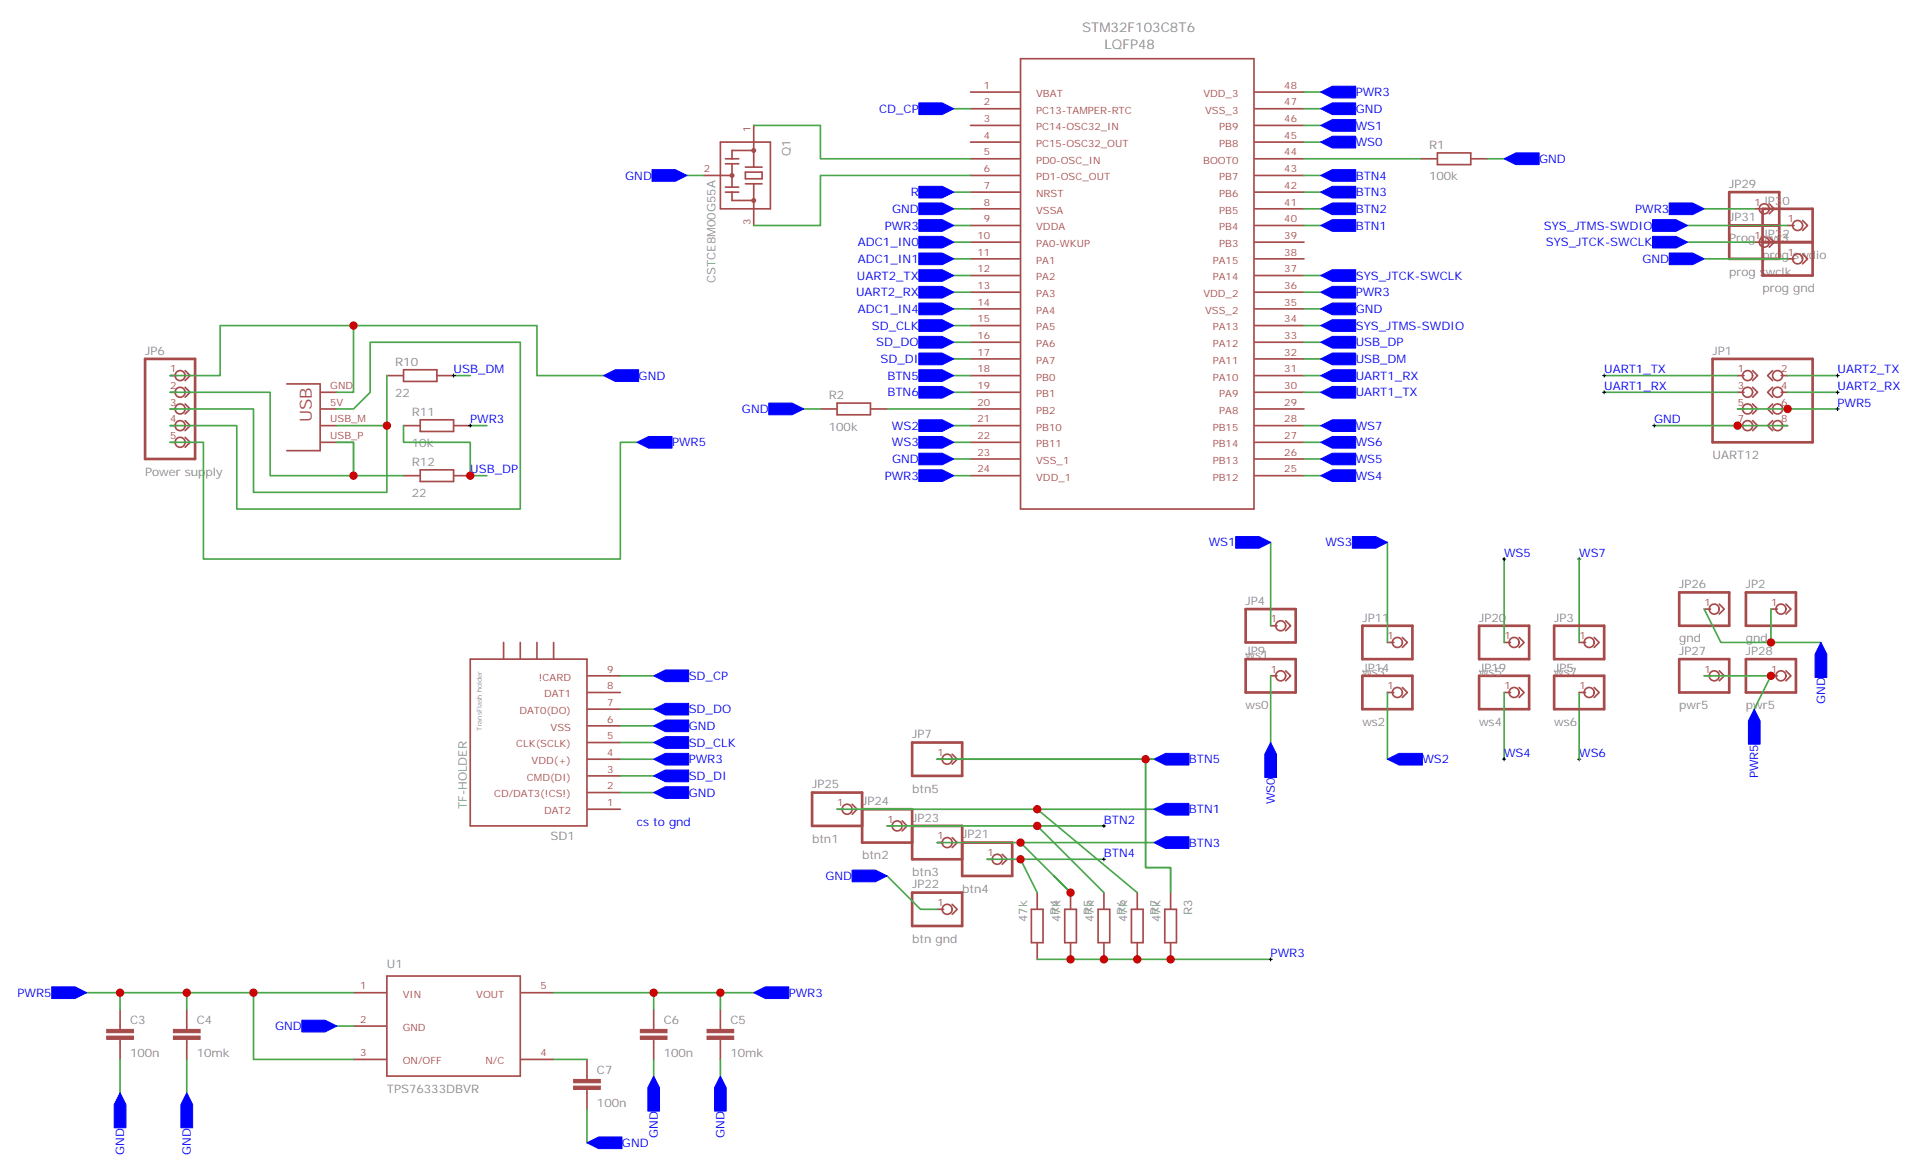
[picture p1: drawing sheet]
<svg xmlns="http://www.w3.org/2000/svg" width="406mm" height="248mm" viewBox="0 0 406 248" stroke-linecap="round" stroke-linejoin="round" font-family="sans-serif">
<g fill="none" stroke="#a64a4a" stroke-width=".35">
<path d="M205.3 19.5h10.4M215.9 12.4h49.4v95.3h-49.4zM265.5 19.5h10.4M148.9 37.1h3.4M152.4 30.1h10.6v14.1h-10.6zM152.4 37.1h2.5M153.5 33.6h2.8M153.5 39.6h2.8M153.5 34.6h2.8M154.9 34.6v5M157.7 35.3h3.5M157.7 36.4h3.5v1.4h-3.5z"/>
<path d="M157.7 38.9h3.5M159.5 26.5v3.5M159.5 30.1v5.2M159.5 38.9v5.3M159.5 31.8h-4.6v1.8M205.3 23h10.4M205.3 26.5h10.4M205.3 30.1h10.4M205.3 33.6h10.4M205.3 37.1h10.4M265.5 23h10.4M265.5 26.5h10.4"/>
<path d="M265.5 30.1h10.4M265.5 33.6h10.4M265.5 37.1h10.4M300.6 33.6h3.4M304.1 32.3h7v2.5h-7zM311.2 33.6h3.5M153.5 40.6h2.8M154.9 40.6v1.8h4.6M159.5 44.2v3.5M205.3 40.6h10.4M205.3 44.2h10.4M205.3 47.7h10.4"/>
<path d="M205.3 51.2h10.4M205.3 54.8h10.4M205.3 58.3h10.4M265.5 40.6h10.4M265.5 44.2h10.4M265.5 47.7h10.4M265.5 51.2h10.4M265.5 54.8h10.4M265.5 58.3h10.4M371.1 44.2h1.4M371.1 51.2h1.4M374.3 43.1l1.1 1.1-1.1 1"/>
<path d="M374.3 50.2l1.1 1-1.1 1.1M378.2 47.7h1.3M378.2 54.8h1.3M381.4 46.6l1 1.1-1 1.1M381.4 53.7l1 1.1-1 1M36 79.4h1.3M39.2 78.4l1 1-1 1.1M81.8 79.4h3.5M85.4 78.2h7v2.5h-7zM92.5 79.4h3.5M205.3 79.4h10.4M205.3 61.8h10.4"/>
<path d="M205.3 65.3h10.4M205.3 68.9h10.4M205.3 72.4h10.4M205.3 75.9h10.4M265.5 79.4h10.4M265.5 61.8h10.4M265.5 65.3h10.4M265.5 68.9h10.4M265.5 72.4h10.4M265.5 75.9h10.4M367.6 79.4h1.3M370.8 78.4l1 1-1 1.1"/>
<path d="M375 78.4l-1.1 1 1.1 1.1M376.8 79.4h1.4M36 83h1.3M36 86.5h1.3M36 90h1.3M36 93.6h1.3M39.2 81.9l1 1.1-1 1M39.2 85.4l1 1.1-1 1.1M39.2 89l1 1-1 1.1M39.2 92.5l1 1.1-1 1M60.7 81.2h7v14.1h-7M67.8 83h3.5"/>
<path d="M67.8 86.5h3.5M67.8 90h3.5M67.8 93.6h3.5M85.4 90h3.4M88.9 88.8h7.1v2.5h-7.1zM88.9 99.4h7.1v2.4h-7.1zM96 90h3.5M173.6 86.5h3.4M177.1 85.3h7v2.4h-7zM184.2 86.5h3.5M205.3 83h10.4M205.3 86.5h10.4"/>
<path d="M205.3 90h10.4M205.3 93.6h10.4M205.3 97.1h10.4M265.5 83h10.4M265.5 86.5h10.4M265.5 90h10.4M265.5 93.6h10.4M265.5 97.1h10.4M367.6 83h1.3M367.6 86.5h1.3M367.6 90h1.3M370.8 81.9l1 1.1-1 1"/>
<path d="M370.8 85.4l1 1.1-1 1.1M370.8 89l1 1-1 1.1M375 81.9l-1.1 1.1 1.1 1M375 85.4l-1.1 1.1 1.1 1.1M375 89l-1.1 1 1.1 1.1M376.8 83h1.4M376.8 86.5h1.4M376.8 90h1.4M85.4 100.6h3.4M96 100.6h3.5M205.3 100.6h10.4M265.5 100.6h10.4"/>
<path d="M99.5 139.4h24.7v35.3h-24.7zM106.5 135.9v3.5M110.1 135.9v3.5M113.6 135.9v3.5M117.1 135.9v3.5M268.8 132.4h1.4M272 131.3l1 1.1-1 1M293.5 135.9h1.4M296.7 134.8l1 1.1-1 1M318.2 135.9h1.4M321.4 134.8l1 1.1-1 1M334.1 135.9h1.3"/>
<path d="M337.3 134.8l1 1.1-1 1M360.5 128.8h1.4M363.7 127.8l1.1 1-1.1 1.1M374.6 128.8h1.4M377.8 127.8l1.1 1-1.1 1.1M124.3 157.1h6.9M124.3 153.5h6.9M124.3 150h6.9M124.3 146.5h6.9M124.3 142.9h6.9M201.4 159.5l1.1 1.1-1.1 1M268.8 142.9h1.4"/>
<path d="M272 141.9l1 1-1 1.1M293.5 146.5h1.4M296.7 145.4l1 1.1-1 1M318.2 146.5h1.4M321.4 145.4l1 1.1-1 1M334.1 146.5h1.3M337.3 145.4l1 1.1-1 1M360.5 142.9h1.4M363.7 141.9l1.1 1-1.1 1.1M374.6 142.9h1.4M377.8 141.9l1.1 1-1.1 1.1M124.3 171.2h6.9"/>
<path d="M124.3 167.6h6.9M124.3 164.1h6.9M124.3 160.6h6.9M177.1 171.2h1.3M180.3 170.1l1 1.1-1 1M187.7 174.7h1.3M190.9 173.6l1 1.1-1 1.1M198.3 160.6h1.3M198.3 178.2h1.3M201.4 177.2l1.1 1-1.1 1.1M198.3 192.3h1.3M201.4 191.3l1.1 1-1.1 1.1"/>
<path d="M208.8 181.8h1.4M212 180.7l1.1 1.1-1.1 1M218.2 192.3h2.5v7.1h-2.5zM219.4 188.8v3.5M219.4 199.4v3.5M225.2 192.3h2.5v7.1h-2.5zM226.5 188.8v3.5M226.5 199.4v3.5M232.3 192.3h2.5v7.1h-2.5zM233.5 188.8v3.5M233.5 199.4v3.5M239.4 192.3h2.4v7.1h-2.4z"/>
<path d="M240.6 188.8v3.5M240.6 199.4v3.5M246.4 192.3h2.5v7.1h-2.5zM247.6 188.8v3.5M247.6 199.4v3.5M25.4 213.5v3.5M25.4 217v.7M25.4 219.9v.7M39.5 213.5v3.5M39.5 217v.7M39.5 219.9v.7M74.8 217h6.9"/>
<path d="M74.8 210h6.9M81.8 206.4h28.3v21.2h-28.3zM110.2 210h6.9M138.3 213.5v3.5M138.3 217v.7M138.3 219.9v.7M152.4 213.5v3.5M152.4 217v.7M152.4 219.9v.7M25.4 220.6v3.5M39.5 220.6v3.5M74.8 224.1h6.9"/>
<path d="M110.2 224.1h6.9M124.2 224.1v3.5M124.2 227.6v.7M124.2 230.4v.7M124.2 231.2v3.5M138.3 220.6v3.5M152.4 220.6v3.5"/>
<circle cx="154.9" cy="37.1" r=".35"/>
<circle cx="159.5" cy="31.8" r=".35"/>
<circle cx="159.5" cy="42.4" r=".35"/>
<circle cx="373.2" cy="44.2" r="1.06"/>
<circle cx="373.2" cy="51.2" r="1.06"/>
<circle cx="380.3" cy="54.8" r="1.06"/>
<circle cx="380.3" cy="47.7" r="1.06"/>
<circle cx="38.1" cy="79.4" r="1.06"/>
<circle cx="369.7" cy="79.4" r="1.06"/>
<circle cx="376.1" cy="79.4" r="1.06"/>
<circle cx="38.1" cy="83" r="1.06"/>
<circle cx="38.1" cy="86.5" r="1.06"/>
<circle cx="38.1" cy="90" r="1.06"/>
<circle cx="38.1" cy="93.6" r="1.06"/>
<circle cx="369.7" cy="83" r="1.06"/>
<circle cx="369.7" cy="90" r="1.06"/>
<circle cx="369.7" cy="86.5" r="1.06"/>
<circle cx="376.1" cy="86.5" r="1.06"/>
<circle cx="376.1" cy="83" r="1.06"/>
<circle cx="376.1" cy="90" r="1.06"/>
<circle cx="270.9" cy="132.4" r="1.06"/>
<circle cx="295.6" cy="135.9" r="1.06"/>
<circle cx="320.3" cy="135.9" r="1.06"/>
<circle cx="336.2" cy="135.9" r="1.06"/>
<circle cx="362.7" cy="128.8" r="1.06"/>
<circle cx="376.8" cy="128.8" r="1.06"/>
<circle cx="270.9" cy="142.9" r="1.06"/>
<circle cx="295.6" cy="146.5" r="1.06"/>
<circle cx="320.3" cy="146.5" r="1.06"/>
<circle cx="336.2" cy="146.5" r="1.06"/>
<circle cx="362.7" cy="142.9" r="1.06"/>
<circle cx="376.8" cy="142.9" r="1.06"/>
<circle cx="179.2" cy="171.2" r="1.06"/>
<circle cx="189.8" cy="174.7" r="1.06"/>
<circle cx="200.4" cy="160.6" r="1.06"/>
<circle cx="200.4" cy="178.2" r="1.06"/>
<circle cx="200.4" cy="192.3" r="1.06"/>
<circle cx="211" cy="181.8" r="1.06"/>
</g>
<g fill="none" stroke="#a64a4a" stroke-width=".56">
<path d="M365.8 47.7h10.6M365.8 40.6h10.6v14.2h-10.6zM372.9 44.2h10.6v14.1h-10.6zM372.9 51.2h10.6M30.7 75.9h10.6v21.2h-10.6zM362.3 75.9h21.2v17.7h-21.2zM263.5 128.8h10.6v7.1h-10.6zM263.5 139.4h10.6v7.1h-10.6zM288.2 132.4h10.6v7h-10.6zM312.9 132.4h10.6v7h-10.6zM328.8 132.4h10.6v7h-10.6zM355.2 139.4h10.6v7.1h-10.6z"/>
<path d="M355.2 125.3h10.6v7.1h-10.6zM369.4 139.4h10.5v7.1h-10.5zM369.4 125.3h10.5v7.1h-10.5zM193 157.1h10.6v7h-10.6zM288.2 142.9h10.6v7.1h-10.6zM312.9 142.9h10.6v7.1h-10.6zM328.8 142.9h10.6v7.1h-10.6zM182.4 174.7h-10.6v-7.1h10.6v10.6h10.6M182.4 171.2h10.6v10.6h10.6M193 174.7h10.6v10.6h10.5v-7.1h-10.5M193 188.8h10.6v7.1h-10.6z"/>
</g>
<g fill="#a64a4a" stroke="#a64a4a" stroke-width=".21">
<path d="M36.7 219.1h5.6v.8h-5.6z"/>
<path d="M36.7 217.7h5.6v.7h-5.6z"/>
<path d="M149.6 219.1h5.6v.8h-5.6z"/>
<path d="M149.6 217.7h5.6v.7h-5.6z"/>
<path d="M22.6 219.1h5.6v.8h-5.6z"/>
<path d="M22.6 217.7h5.6v.7h-5.6z"/>
<path d="M135.5 219.1h5.6v.8h-5.6z"/>
<path d="M135.5 217.7h5.6v.7h-5.6z"/>
<path d="M121.4 229.7h5.6v.7h-5.6z"/>
<path d="M121.4 228.3h5.6v.7h-5.6z"/>
</g>
<g fill="none" stroke="#4aa64a" stroke-width=".35">
<path d="M275.9 19.5h3.5M145.3 37.1h3.6M159.5 26.5h14.1v7.1h31.7M201.8 23h3.5M205.3 37.1h-31.7v10.6h-14.1M275.9 37.1h3.5M275.9 33.6h24.7M275.9 23h3.5M275.9 30.1h3.5M275.9 26.5h3.5M314.7 33.6h3.5M201.8 44.2h3.5"/>
<path d="M201.8 54.8h3.5M201.8 58.3h3.5M201.8 47.7h3.5M201.8 40.6h3.5M201.8 51.2h3.5M275.9 44.2h3.5M275.9 58.3h3.5M275.9 47.7h3.5M275.9 40.6h3.5M357 47.7h21.2M357 51.2h14.1M360.5 44.2h10.6"/>
<path d="M360.5 54.8h17.7M74.8 68.9h-28.2v10.5h-10.6M81.8 79.4v10.6h-10.5M96 79.4h3.5M127.7 79.4h-14.1v-10.5h-38.8v14.1h-3.5M201.8 65.3h3.5M201.8 61.8h3.5M201.8 79.4h3.5M201.8 72.4h3.5M201.8 75.9h3.5M201.8 68.9h3.5M275.9 65.3h3.5"/>
<path d="M275.9 61.8h3.5M275.9 79.4h3.5M275.9 72.4h3.5M275.9 75.9h3.5M275.9 68.9h3.5M339.4 79.4h28.2M378.2 79.4h10.6M36 93.6h7v24.7h88.2v-24.7h3.6M36 86.5h17.6v17.6h28.2v-14.1M36 83h21.1v17.6h28.3M71.3 86.5h3.5l3.5-3.5v-10.6h31.8v35.3h-60v-17.7h-14.1M85.4 90v3.6h14.1v7h3.5"/>
<path d="M99.5 90h3.5M170 86.5h3.6M187.7 86.5h17.6M201.8 97.1h3.5M201.8 83h3.5M201.8 90h3.5M201.8 93.6h3.5M275.9 97.1h3.5M275.9 83h3.5M275.9 90h3.5M275.9 93.6h3.5M339.4 83h28.2"/>
<path d="M350 90h28.2M367.6 86.5h21.2M378.2 83h10.6M201.8 100.6h3.5M268.8 114.7v17.7M275.9 100.6h3.5M293.5 114.7v21.2M318.2 118.3v17.6M334.1 118.3v17.6M360.5 128.8l3.6 7.1h21.1M374.6 128.8v7.1M131.2 153.5h7.1"/>
<path d="M131.2 157.1h7.1M131.2 150h7.1M131.2 142.9h7.1M268.8 142.9v14.2M293.5 146.5v14.1M318.2 146.5v14.1M334.1 146.5v14.1M360.5 142.9h14.1l-3.5 7.1M131.2 167.6h7.1M131.2 160.6h7.1M131.2 164.1h7.1M177.1 171.2h42.3"/>
<path d="M187.7 174.7h31.7M198.3 178.2h17.6M233.5 174.7h-14.1l14.1 14.1M244.1 171.2h-24.7l21.2 17.6M244.1 178.2h-28.2l10.6 10.6-3.5-3.5M187.7 185.3l7 7h3.6M208.8 181.8h7.1M233.5 181.8h-17.6l3.5 7M18.3 210h7.1M39.5 210h-14.1v3.5M53.6 210h-14.1v3.5M71.3 217h3.5"/>
<path d="M74.8 210h-21.2v14.1h21.2M117.1 210h21.2v3.5M138.3 210h14.1v3.5M152.4 210h7.1M219.4 202.9h49.4M25.4 224.1v7M39.5 224.1v7M117.1 224.1h7.1M124.2 234.7v7M138.3 224.1v3.5M152.4 224.1v3.5"/>
</g>
<g fill="#00f" stroke="#00f" stroke-width=".21">
<path d="M385.2 135.9l1.3 2.5v4.9h-2.5v-4.9z"/>
<path d="M127.7 79.4l2.5-1.2h4.9v2.5h-4.9z"/>
<path d="M138.3 153.5l2.5-1.2h4.9v2.5h-4.9z"/>
<path d="M194.4 95.8h4.9l2.5 1.3-2.5 1.2h-4.9z"/>
<path d="M137.9 35.9h5l2.4 1.2-2.4 1.2h-5z"/>
<path d="M25.4 231.1l1.2 2.5v4.9h-2.4v-4.9z"/>
<path d="M39.5 231.1l1.2 2.5v4.9h-2.4v-4.9z"/>
<path d="M63.9 215.8h4.9l2.5 1.2-2.5 1.3h-4.9z"/>
<path d="M152.4 227.6l1.2 2.5v4.9h-2.4v-4.9z"/>
<path d="M124.2 241.7l2.4-1.2h5v2.5h-5z"/>
<path d="M318.2 33.6l2.5-1.3h4.9v2.5h-4.9z"/>
<path d="M162.6 85.3h5l2.4 1.2-2.4 1.2h-5z"/>
<path d="M279.4 65.3l2.5-1.2h4.9v2.5h-4.9z"/>
<path d="M279.4 23l2.5-1.2h4.9v2.4h-4.9z"/>
<path d="M194.4 42.9h4.9l2.5 1.3-2.5 1.2h-4.9z"/>
<path d="M353.1 53.5h5l2.4 1.3-2.4 1.2h-5z"/>
<path d="M180.3 184h4.9l2.5 1.3-2.5 1.2h-4.9z"/>
<path d="M138.3 227.6l1.2 2.5v4.9h-2.4v-4.9z"/>
<path d="M138.3 167.6l2.5-1.2h4.9v2.5h-4.9z"/>
<path d="M371.1 150l1.3 2.5v4.9h-2.5v-4.9z"/>
<path d="M10.9 208.7h5l2.4 1.3-2.4 1.2h-5z"/>
<path d="M134.8 93.6l2.4-1.3h5v2.5h-5z"/>
<path d="M194.4 60.6h4.9l2.5 1.2-2.5 1.2h-4.9z"/>
<path d="M194.4 57h4.9l2.5 1.3-2.5 1.2h-4.9z"/>
<path d="M279.4 83l2.5-1.3h4.9v2.5h-4.9z"/>
<path d="M279.4 79.4l2.5-1.2h4.9v2.5h-4.9z"/>
<path d="M279.4 30.1l2.5-1.3h4.9v2.5h-4.9z"/>
<path d="M268.8 157.1l1.3 2.4v5h-2.5v-5z"/>
<path d="M261.4 113.5h4.9l2.5 1.2-2.5 1.3h-4.9z"/>
<path d="M279.4 26.5l2.5-1.2h4.9v2.5h-4.9z"/>
<path d="M194.4 88.8h4.9l2.5 1.2-2.5 1.3h-4.9z"/>
<path d="M293.5 160.6l2.5-1.3h4.9v2.5h-4.9z"/>
<path d="M286.1 113.5h4.9l2.5 1.2-2.5 1.3h-4.9z"/>
<path d="M194.4 92.3h4.9l2.5 1.3-2.5 1.2h-4.9z"/>
<path d="M279.4 100.6l2.5-1.2h4.9v2.4h-4.9z"/>
<path d="M279.4 97.1l2.5-1.3h4.9v2.5h-4.9z"/>
<path d="M279.4 93.6l2.5-1.3h4.9v2.5h-4.9z"/>
<path d="M279.4 90l2.5-1.2h4.9v2.5h-4.9z"/>
<path d="M138.3 160.6l2.5-1.3h4.9v2.5h-4.9z"/>
<path d="M194.4 99.4h4.9l2.5 1.2-2.5 1.2h-4.9z"/>
<path d="M159.5 210l2.4-1.3h5v2.5h-5z"/>
<path d="M279.4 19.5l2.5-1.3h4.9v2.5h-4.9z"/>
<path d="M279.4 61.8l2.5-1.2h4.9v2.4h-4.9z"/>
<path d="M194.4 46.5h4.9l2.5 1.2-2.5 1.2h-4.9z"/>
<path d="M353.1 42.9h5l2.4 1.3-2.4 1.2h-5z"/>
<path d="M279.4 72.4l2.5-1.2h4.9v2.4h-4.9z"/>
<path d="M279.4 75.9l2.5-1.2h4.9v2.5h-4.9z"/>
<path d="M138.3 157.1l2.5-1.3h4.9v2.5h-4.9z"/>
<path d="M194.4 67.6h4.9l2.5 1.3-2.5 1.2h-4.9z"/>
<path d="M138.3 164.1l2.5-1.2h4.9v2.4h-4.9z"/>
<path d="M194.4 74.7h4.9l2.5 1.2-2.5 1.3h-4.9z"/>
<path d="M138.3 150l2.5-1.2h4.9v2.4h-4.9z"/>
<path d="M194.4 71.2h4.9l2.5 1.2-2.5 1.2h-4.9z"/>
<path d="M279.4 47.7l2.5-1.2h4.9v2.4h-4.9z"/>
<path d="M244.1 171.2l2.5-1.3h4.9v2.5h-4.9z"/>
<path d="M279.4 44.2l2.5-1.3h4.9v2.5h-4.9z"/>
<path d="M279.4 40.6l2.5-1.2h4.9v2.5h-4.9z"/>
<path d="M244.1 178.2l2.5-1.2h4.9v2.5h-4.9z"/>
<path d="M279.4 37.1l2.5-1.2h4.9v2.4h-4.9z"/>
<path d="M194.4 78.2h4.9l2.5 1.2-2.5 1.3h-4.9z"/>
<path d="M194.4 81.7h4.9l2.5 1.3-2.5 1.2h-4.9z"/>
<path d="M138.3 142.9l2.5-1.2h4.9v2.5h-4.9z"/>
<path d="M194.4 50h4.9l2.5 1.2-2.5 1.3h-4.9z"/>
<path d="M194.4 53.5h4.9l2.5 1.3-2.5 1.2h-4.9z"/>
<path d="M194.4 64.1h4.9l2.5 1.2-2.5 1.3h-4.9z"/>
<path d="M194.4 21.8h4.9l2.5 1.2-2.5 1.2h-4.9z"/>
<path d="M279.4 58.3l2.5-1.3h4.9v2.5h-4.9z"/>
<path d="M349.6 50h4.9l2.5 1.2-2.5 1.3h-4.9z"/>
<path d="M279.4 68.9l2.5-1.3h4.9v2.5h-4.9z"/>
<path d="M349.6 46.5h4.9l2.5 1.2-2.5 1.2h-4.9z"/>
<path d="M194.4 39.4h4.9l2.5 1.2-2.5 1.3h-4.9z"/>
<path d="M244.1 160.6l2.5-1.3h4.9v2.5h-4.9z"/>
</g>
<g fill="none" stroke="#000" stroke-width=".21">
<path d="M95.6 79.4h.7M96 79.1v.7M339 79.4h.7M339.4 79.1v.7M388.4 79.4h.7M388.8 79.1v.7M99.1 90h.7M99.5 89.7v.7M339 83h.7M339.4 82.6v.7M349.6 90h.7M350 89.7v.7"/>
<path d="M388.4 86.5h.7M388.4 83h.7M388.8 82.6v.7M388.8 86.1v.8M99.1 100.6h.7M99.5 100.3v.7M317.9 118.3h.7M318.2 117.9v.7M333.7 118.3h.7M334.1 117.9v.7M233.2 174.7h.7M233.5 174.3v.7"/>
<path d="M317.9 160.6h.7M318.2 160.2v.7M333.7 160.6h.7M334.1 160.2v.7M233.2 181.8h.7M233.5 181.4v.7M268.5 202.9h.7M268.8 202.6v.7"/>
</g>
<path d="M71.3 93.6h3.5v7M198.3 160.6h44.1v22.9h5.2v5.3M242.4 160.6h1.7" fill="none" stroke="#008700" stroke-width=".35"/>
<g fill="#c00">
<circle cx="374.7" cy="135.9" r=".88"/>
<circle cx="74.8" cy="68.9" r=".88"/>
<circle cx="367.6" cy="90" r=".88"/>
<circle cx="374.7" cy="142.9" r=".88"/>
<circle cx="53.6" cy="210" r=".88"/>
<circle cx="39.5" cy="210" r=".88"/>
<circle cx="25.4" cy="210" r=".88"/>
<circle cx="378.2" cy="86.5" r=".88"/>
<circle cx="138.3" cy="210" r=".88"/>
<circle cx="152.4" cy="210" r=".88"/>
<circle cx="226.5" cy="202.9" r=".88"/>
<circle cx="233.5" cy="202.9" r=".88"/>
<circle cx="240.6" cy="202.9" r=".88"/>
<circle cx="219.4" cy="171.2" r=".88"/>
<circle cx="219.4" cy="174.7" r=".88"/>
<circle cx="215.9" cy="178.2" r=".88"/>
<circle cx="226.5" cy="188.8" r=".88"/>
<circle cx="215.9" cy="181.8" r=".88"/>
<circle cx="81.8" cy="90" r=".88"/>
<circle cx="247.7" cy="202.9" r=".88"/>
<circle cx="242.4" cy="160.6" r=".88"/>
<circle cx="99.5" cy="100.6" r=".88"/>
<circle cx="74.8" cy="100.6" r=".88"/>
</g>
<text font-size="3.5" fill="#a54b4b" x="66" y="89.3" transform="rotate(-90 66 89.3)">USB</text>
<g font-size="2.8" fill="#838383">
<text x="228.9" y="6.8">STM32F103C8T6</text>
<text x="233.7" y="10.3">LQFP48</text>
</g>
<g font-size="2.5" fill="#00f">
<text x="186" y="23.9">CD_CP</text>
<text x="286.8" y="23.9">GND</text>
<text x="286.8" y="20.3">PWR3</text>
<text x="286.8" y="27.4">WS1</text>
<text x="286.8" y="30.9">WS0</text>
<text x="325.6" y="34.4">GND</text>
<text x="132.3" y="38">GND</text>
<text x="192.7" y="41.5">R</text>
<text x="286.8" y="41.5">BTN3</text>
<text x="286.8" y="38">BTN4</text>
<text x="188.7" y="45">GND</text>
<text x="286.8" y="45">BTN2</text>
<text x="345.9" y="45">PWR3</text>
<text x="181.5" y="52.1">ADC1_IN0</text>
<text x="187.2" y="48.6">PWR3</text>
<text x="286.8" y="48.6">BTN1</text>
<text x="326.6" y="48.6">SYS_JTMS-SWDIO</text>
<text x="327" y="52.1">SYS_JTCK-SWCLK</text>
<text x="181.3" y="59.1">UART2_TX</text>
<text x="181.5" y="55.6">ADC1_IN1</text>
<text x="286.8" y="59.1">SYS_JTCK-SWCLK</text>
<text x="347.5" y="55.6">GND</text>
<text x="181.1" y="62.7">UART2_RX</text>
<text x="286.8" y="62.7">PWR3</text>
<text x="181.5" y="66.2">ADC1_IN4</text>
<text x="184.4" y="69.7">SD_CLK</text>
<text x="286.8" y="66.2">GND</text>
<text x="286.8" y="69.7">SYS_JTMS-SWDIO</text>
<text x="185.4" y="73.3">SD_DO</text>
<text x="186.3" y="76.8">SD_DI</text>
<text x="286.8" y="73.3">USB_DP</text>
<text x="286.8" y="76.8">USB_DM</text>
<text x="96" y="79">USB_DM</text>
<text x="135.1" y="80.3">GND</text>
<text x="187.8" y="80.3">BTN5</text>
<text x="187.8" y="83.8">BTN6</text>
<text x="286.8" y="83.8">UART1_TX</text>
<text x="286.8" y="80.3">UART1_RX</text>
<text x="339.4" y="79">UART1_TX</text>
<text x="339.4" y="82.5">UART1_RX</text>
<text x="388.8" y="82.5">UART2_RX</text>
<text x="388.8" y="79">UART2_TX</text>
<text x="99.5" y="89.5">PWR3</text>
<text x="157" y="87.4">GND</text>
<text x="350" y="89.5">GND</text>
<text x="388.8" y="86">PWR5</text>
<text x="142.2" y="94.4">PWR5</text>
<text x="188.7" y="90.9">WS2</text>
<text x="188.7" y="94.4">WS3</text>
<text x="286.8" y="94.4">WS6</text>
<text x="286.8" y="90.9">WS7</text>
<text x="99.5" y="100.1">USB_DP</text>
<text x="187.2" y="101.5">PWR3</text>
<text x="188.7" y="97.9">GND</text>
<text x="286.8" y="101.5">WS4</text>
<text x="286.8" y="97.9">WS5</text>
<text x="255.7" y="115.6">WS1</text>
<text x="280.4" y="115.6">WS3</text>
<text x="318.2" y="117.8">WS5</text>
<text x="334.1" y="117.8">WS7</text>
<text x="145.7" y="143.8">SD_CP</text>
<text x="386.1" y="149" transform="rotate(-90 386.1 149)">GND</text>
<text x="145.7" y="154.4">GND</text>
<text x="145.7" y="150.9">SD_DO</text>
<text x="145.7" y="161.4">PWR3</text>
<text x="145.7" y="157.9">SD_CLK</text>
<text x="251.5" y="161.4">BTN5</text>
<text x="300.9" y="161.4">WS2</text>
<text x="318.2" y="160.1">WS4</text>
<text x="334.1" y="160.1">WS6</text>
<text x="145.7" y="165">SD_DI</text>
<text x="372" y="164.6" transform="rotate(-90 372 164.6)">PWR5</text>
<text x="145.7" y="168.5">GND</text>
<text x="251.5" y="172">BTN1</text>
<text x="269.7" y="170.2" transform="rotate(-90 269.7 170.2)">WS0</text>
<text x="134.8" y="174.7">cs to gnd</text>
<text x="233.5" y="174.2">BTN2</text>
<text x="251.5" y="179.1">BTN3</text>
<text x="233.5" y="181.3">BTN4</text>
<text x="174.6" y="186.1">GND</text>
<text x="268.8" y="202.4">PWR3</text>
<text x="3.7" y="210.8">PWR5</text>
<text x="166.9" y="210.8">PWR3</text>
<text x="58.2" y="217.9">GND</text>
<text x="26.3" y="244.2" transform="rotate(-90 26.3 244.2)">GND</text>
<text x="40.4" y="244.2" transform="rotate(-90 40.4 244.2)">GND</text>
<text x="131.6" y="242.6">GND</text>
<text x="139.2" y="240.7" transform="rotate(-90 139.2 240.7)">GND</text>
<text x="153.3" y="240.7" transform="rotate(-90 153.3 240.7)">GND</text>
</g>
<g font-size="2.5" fill="#838383">
<text x="167.2" y="33" transform="rotate(-90 167.2 33)">Q1</text>
<text x="302.3" y="31.5">R1</text>
<text x="302.3" y="38.2">100k</text>
<text x="365.8" y="39.8">JP29</text>
<text x="365.8" y="46.8">JP31</text>
<text x="372.9" y="43.3">JP30</text>
<text x="365.8" y="51.2">Prog pwr3</text>
<text x="372.9" y="50.3">JP32</text>
<text x="151.3" y="59.9" transform="rotate(-90 151.3 59.9)">CSTCE8M00G55A</text>
<text x="365.8" y="58.3">prog swclk</text>
<text x="372.9" y="54.8">prog swdio</text>
<text x="372.9" y="61.8">prog gnd</text>
<text x="30.7" y="75">JP6</text>
<text x="83.6" y="77.4">R10</text>
<text x="362.3" y="75">JP1</text>
<text x="83.6" y="84">22</text>
<text x="87.1" y="87.9">R11</text>
<text x="175.3" y="84.4">R2</text>
<text x="87.1" y="94.6">10k</text>
<text x="175.3" y="91.1">100k</text>
<text x="30.7" y="100.6">Power supply</text>
<text x="87.1" y="98.5">R12</text>
<text x="362.3" y="97.1">UART12</text>
<text x="87.1" y="105.2">22</text>
<text x="355.2" y="124.4">JP26</text>
<text x="369.4" y="124.4">JP2</text>
<text x="263.5" y="128">JP4</text>
<text x="288.2" y="131.5">JP11</text>
<text x="312.9" y="131.5">JP20</text>
<text x="328.8" y="131.5">JP3</text>
<text x="355.2" y="135.9">gnd</text>
<text x="369.4" y="135.9">gnd</text>
<text x="263.5" y="139.4">ws1</text>
<text x="263.5" y="138.5">JP9</text>
<text x="288.2" y="142.9">ws3</text>
<text x="288.2" y="142.1">JP14</text>
<text x="312.9" y="142.1">JP19</text>
<text x="312.9" y="142.9">ws5</text>
<text x="328.8" y="142.9">ws7</text>
<text x="328.8" y="142.1">JP5</text>
<text x="355.2" y="138.5">JP27</text>
<text x="369.4" y="138.5">JP28</text>
<text x="263.5" y="150">ws0</text>
<text x="288.2" y="153.5">ws2</text>
<text x="312.9" y="153.5">ws4</text>
<text x="328.8" y="153.5">ws6</text>
<text x="355.2" y="150">pwr5</text>
<text x="369.4" y="150">pwr5</text>
<text x="193" y="156.2">JP7</text>
<text x="171.8" y="166.8">JP25</text>
<text x="193" y="167.6">btn5</text>
<text x="98.8" y="171.2" transform="rotate(-90 98.8 171.2)">TF-HOLDER</text>
<text x="182.4" y="170.3">JP24</text>
<text x="193" y="173.8">JP23</text>
<text x="116.5" y="177.7">SD1</text>
<text x="171.8" y="178.2">btn1</text>
<text x="203.6" y="177.3">JP21</text>
<text x="182.4" y="181.8">btn2</text>
<text x="193" y="185.3">btn3</text>
<text x="193" y="187.9">JP22</text>
<text x="203.6" y="188.8">btn4</text>
<text x="217.3" y="195" transform="rotate(-90 217.3 195)">47k</text>
<text x="224" y="193.5" transform="rotate(-90 224 193.5)">R4</text>
<text x="224.4" y="195" transform="rotate(-90 224.4 195)">47k</text>
<text x="231" y="193.5" transform="rotate(-90 231 193.5)">R5</text>
<text x="231.4" y="195" transform="rotate(-90 231.4 195)">47k</text>
<text x="238.1" y="193.5" transform="rotate(-90 238.1 193.5)">R6</text>
<text x="238.5" y="195" transform="rotate(-90 238.5 195)">47k</text>
<text x="245.1" y="193.5" transform="rotate(-90 245.1 193.5)">R7</text>
<text x="245.5" y="195" transform="rotate(-90 245.5 195)">47k</text>
<text x="252.2" y="193.5" transform="rotate(-90 252.2 193.5)">R3</text>
<text x="193" y="199.4">btn gnd</text>
<text x="81.8" y="204.7">U1</text>
<text x="27.5" y="216.5">C3</text>
<text x="41.6" y="216.5">C4</text>
<text x="140.4" y="216.5">C6</text>
<text x="154.5" y="216.5">C5</text>
<text x="27.5" y="223.6">100n</text>
<text x="41.6" y="223.6">10mk</text>
<text x="126.3" y="227.1">C7</text>
<text x="140.4" y="223.6">100n</text>
<text x="154.5" y="223.6">10mk</text>
<text x="81.8" y="231.1">TPS76333DBVR</text>
<text x="126.3" y="234.1">100n</text>
</g>
<g font-size="2.1" fill="#a54b4b">
<text x="208.1" y="18.8">1</text>
<text x="208.1" y="22.3">2</text>
<text x="219.2" y="20.5">VBAT</text>
<text x="254.6" y="20.5">VDD_3</text>
<text x="271.7" y="22.3">47</text>
<text x="271.7" y="18.8">48</text>
<text x="158.8" y="27.9" transform="rotate(-90 158.8 27.9)">1</text>
<text x="208.1" y="25.8">3</text>
<text x="208.1" y="29.4">4</text>
<text x="219.2" y="24">PC13-TAMPER-RTC</text>
<text x="219.2" y="27.6">PC14-OSC32_IN</text>
<text x="255" y="24">VSS_3</text>
<text x="257.9" y="27.6">PB9</text>
<text x="271.7" y="29.4">45</text>
<text x="271.7" y="25.8">46</text>
<text x="208.1" y="32.9">5</text>
<text x="219.2" y="31.1">PC15-OSC32_OUT</text>
<text x="219.2" y="34.6">PD0-OSC_IN</text>
<text x="254.6" y="34.6">BOOT0</text>
<text x="257.9" y="31.1">PB8</text>
<text x="271.7" y="32.9">44</text>
<text x="148.9" y="36.4">2</text>
<text x="208.1" y="36.4">6</text>
<text x="208.1" y="39.9">7</text>
<text x="219.2" y="38.2">PD1-OSC_OUT</text>
<text x="219.2" y="41.7">NRST</text>
<text x="257.9" y="41.7">PB6</text>
<text x="257.9" y="38.2">PB7</text>
<text x="271.7" y="39.9">42</text>
<text x="271.7" y="36.4">43</text>
<text x="158.8" y="47.6" transform="rotate(-90 158.8 47.6)">3</text>
<text x="208.1" y="43.5">8</text>
<text x="208.1" y="47">9</text>
<text x="219.2" y="45.2">VSSA</text>
<text x="257.9" y="45.2">PB5</text>
<text x="271.7" y="47">40</text>
<text x="271.7" y="43.5">41</text>
<text x="371.2" y="43.5">1</text>
<text x="378.2" y="47">1</text>
<text x="206.8" y="50.5">10</text>
<text x="219.2" y="48.7">VDDA</text>
<text x="219.2" y="52.3">PA0-WKUP</text>
<text x="257.9" y="52.3">PB3</text>
<text x="257.9" y="48.7">PB4</text>
<text x="271.7" y="50.5">39</text>
<text x="371.2" y="50.5">1</text>
<text x="206.8" y="54.1">11</text>
<text x="206.8" y="57.6">12</text>
<text x="219.2" y="55.8">PA1</text>
<text x="219.2" y="59.3">PA2</text>
<text x="256.6" y="59.3">PA14</text>
<text x="256.6" y="55.8">PA15</text>
<text x="271.7" y="57.6">37</text>
<text x="271.7" y="54.1">38</text>
<text x="378.2" y="54.1">1</text>
<text x="206.8" y="61.1">13</text>
<text x="206.8" y="64.6">14</text>
<text x="219.2" y="62.8">PA3</text>
<text x="254.6" y="62.8">VDD_2</text>
<text x="271.7" y="64.6">35</text>
<text x="271.7" y="61.1">36</text>
<text x="206.8" y="68.2">15</text>
<text x="206.8" y="71.7">16</text>
<text x="219.2" y="66.4">PA4</text>
<text x="219.2" y="69.9">PA5</text>
<text x="255" y="66.4">VSS_2</text>
<text x="256.6" y="69.9">PA13</text>
<text x="271.7" y="71.7">33</text>
<text x="271.7" y="68.2">34</text>
<text x="206.8" y="75.2">17</text>
<text x="219.2" y="73.4">PA6</text>
<text x="219.2" y="77">PA7</text>
<text x="256.6" y="77">PA11</text>
<text x="256.6" y="73.4">PA12</text>
<text x="271.7" y="75.2">32</text>
<text x="36" y="78.8">1</text>
<text x="36" y="82.3">2</text>
<text x="69.9" y="82.3">GND</text>
<text x="206.8" y="78.8">18</text>
<text x="206.8" y="82.3">19</text>
<text x="219.2" y="80.5">PB0</text>
<text x="256.6" y="80.5">PA10</text>
<text x="271.7" y="82.3">30</text>
<text x="271.7" y="78.8">31</text>
<text x="367.6" y="78.8">1</text>
<text x="367.6" y="82.3">3</text>
<text x="376.8" y="78.8">2</text>
<text x="376.8" y="82.3">4</text>
<text x="36" y="85.8">3</text>
<text x="36" y="89.3">4</text>
<text x="69.9" y="89.3">USB_M</text>
<text x="69.9" y="85.8">5V</text>
<text x="206.8" y="85.8">20</text>
<text x="206.8" y="89.3">21</text>
<text x="219.2" y="84">PB1</text>
<text x="219.2" y="87.5">PB2</text>
<text x="257.9" y="87.5">PA8</text>
<text x="257.9" y="84">PA9</text>
<text x="271.7" y="89.3">28</text>
<text x="271.7" y="85.8">29</text>
<text x="367.6" y="85.8">5</text>
<text x="367.6" y="89.3">7</text>
<text x="376.8" y="85.8">6</text>
<text x="376.8" y="89.3">8</text>
<text x="36" y="92.9">5</text>
<text x="69.9" y="92.9">USB_P</text>
<text x="206.8" y="92.9">22</text>
<text x="219.2" y="91.1">PB10</text>
<text x="219.2" y="94.6">PB11</text>
<text x="256.6" y="94.6">PB14</text>
<text x="256.6" y="91.1">PB15</text>
<text x="271.7" y="92.9">27</text>
<text x="206.8" y="96.4">23</text>
<text x="206.8" y="99.9">24</text>
<text x="219.2" y="98.1">VSS_1</text>
<text x="219.2" y="101.7">VDD_1</text>
<text x="256.6" y="101.7">PB12</text>
<text x="256.6" y="98.1">PB13</text>
<text x="271.7" y="99.9">25</text>
<text x="271.7" y="96.4">26</text>
<text x="268.9" y="131.7">1</text>
<text x="360.6" y="128.1">1</text>
<text x="374.7" y="128.1">1</text>
<text x="293.6" y="135.2">1</text>
<text x="318.3" y="135.2">1</text>
<text x="334.1" y="135.2">1</text>
<text x="114" y="144">!CARD</text>
<text x="128.5" y="142.3">9</text>
<text x="268.9" y="142.3">1</text>
<text x="360.6" y="142.3">1</text>
<text x="374.7" y="142.3">1</text>
<text x="115.1" y="147.5">DAT1</text>
<text x="128.5" y="149.3">7</text>
<text x="128.5" y="145.8">8</text>
<text x="293.6" y="145.8">1</text>
<text x="318.3" y="145.8">1</text>
<text x="334.1" y="145.8">1</text>
<text x="109.9" y="151">DAT0(DO)</text>
<text x="116.5" y="154.6">VSS</text>
<text x="128.5" y="152.8">6</text>
<text x="109.2" y="158.1">CLK(SCLK)</text>
<text x="112.5" y="161.6">VDD(+)</text>
<text x="128.5" y="159.9">4</text>
<text x="128.5" y="156.4">5</text>
<text x="198.3" y="159.9">1</text>
<text x="111.5" y="165.2">CMD(DI)</text>
<text x="128.5" y="166.9">2</text>
<text x="128.5" y="163.4">3</text>
<text x="104.5" y="168.7">CD/DAT3(!CS!)</text>
<text x="115.1" y="172.2">DAT2</text>
<text x="128.5" y="170.5">1</text>
<text x="177.1" y="170.5">1</text>
<text x="187.7" y="174">1</text>
<text x="198.3" y="177.5">1</text>
<text x="208.9" y="181.1">1</text>
<text x="198.3" y="191.6">1</text>
<text x="76.2" y="209.3">1</text>
<text x="114.3" y="209.3">5</text>
<text x="85.2" y="211">VIN</text>
<text x="100.7" y="211">VOUT</text>
<text x="76.2" y="216.3">2</text>
<text x="85.2" y="218.1">GND</text>
<text x="76.2" y="223.4">3</text>
<text x="85.2" y="225.1">ON/OFF</text>
<text x="102.7" y="225.1">N/C</text>
<text x="114.3" y="223.4">4</text>
</g>
<text font-size="1.4" fill="#838383" x="102" y="154.5" transform="rotate(-90 102 154.5)">TransFlash holder</text>
</svg>
